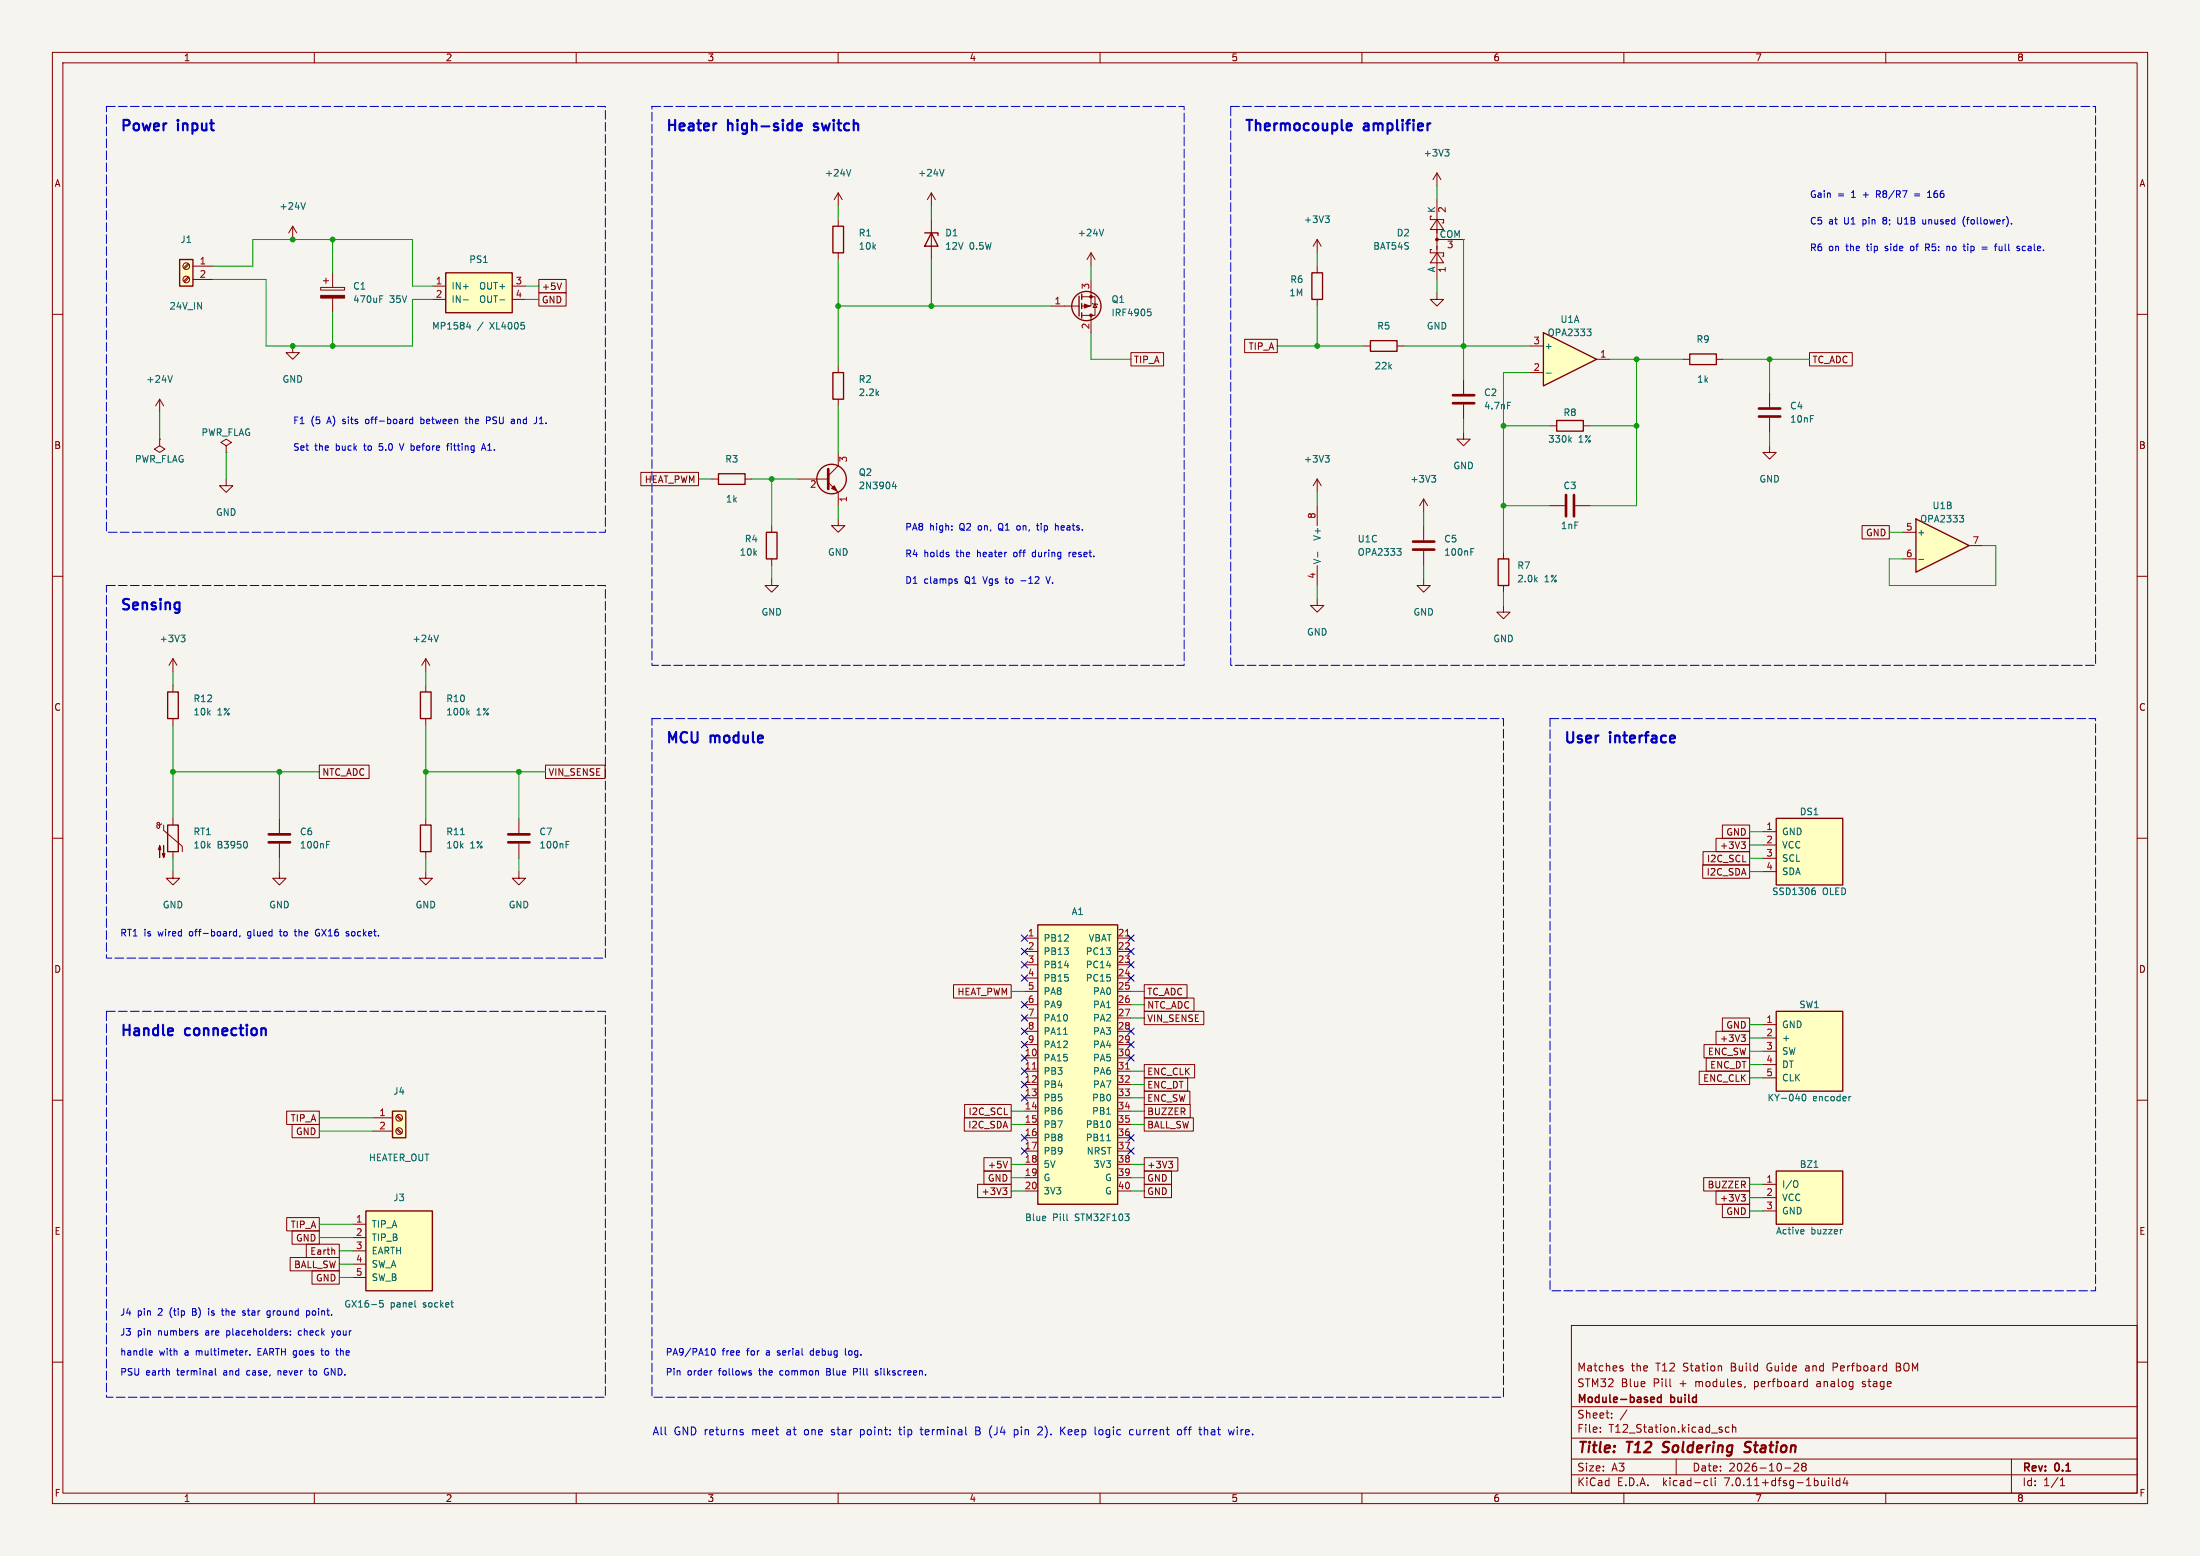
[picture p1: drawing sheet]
<svg xmlns="http://www.w3.org/2000/svg" width="420mm" height="297mm" viewBox="0 0 420 297" stroke-linecap="round" stroke-linejoin="round" font-family="sans-serif">
<path d="M0 0h420v297h-420z" fill="#f5f4ef" stroke="#f5f4ef" stroke-width=".19"/>
<g fill="none" stroke="#840000" stroke-width=".19">
<path d="M10 10h400v277h-400zM12 12h396v273h-396zM60 10v2M110 10v2M160 10v2M210 10v2M260 10v2M310 10v2M360 10v2M274.3 33l-.7 1.3M274.3 33v2.6M274.3 33l.8 1.3"/>
<path d="M10 60h2M35.9 52.8l-.8 .9M35.9 50.3l-.8 .8M36.1 53l-.9 .8M36.1 50.5l-.9 .8M36.8 50.8h3.8M36.8 53.3h3.8M55.9 43.2l-.8 1.3M55.9 43.2v2.5M55.9 43.2l.7 1.3M61.2 54.9h4.6v.5h-4.6zM61.7 53.6h1"/>
<path d="M62.2 53.1v1M63.5 52.1v2.8M63.5 56.9v2.8M408 60h2M30.5 76.2v2.5M30.5 76.2l-.8 1.3M30.5 76.2l.7 1.3M251.5 91.4l-.8 1.3M251.5 91.4v2.6M251.5 96.5v3.8M251.5 91.4l.7 1.3M271.8 95.3l-.8 1.2"/>
<path d="M271.8 95.3v2.5M271.8 95.3l.7 1.2M279.4 82.6v1.2h1.3l-1.3 1.3-1.3-1.3h1.3M295.9 81.3h1.3M302.3 81.3h1.2M337.8 85.1v1.3h1.3l-1.3 1.2-1.3-1.2h1.3M10 110h2M251.5 108v3.8M271.8 100.3v2.8M271.8 105.2v2.8M408 110h2M33 125.7v2.6"/>
<path d="M33 130.8v1.3M33 137.2v1.2M33 125.7l-.7 1.3M33 125.7l.8 1.3M81.3 125.7v2.6M81.3 130.8v1.3M81.3 137.2v1.2M81.3 125.7l-.8 1.3M81.3 125.7l.7 1.3M10 160h2M30.9 157.2l-.6 .3-.3-.1v-.3l.3-.1 .2 .2v.7l-.2 .2-.3-.1-.2-.4M31.2 157.5v1l3.6 3v1.1"/>
<path d="M33 156.2v1.3M53.3 156.2v2.8M81.3 156.2v1.3M99.1 156.2v2.8M336.5 158.8h2.6M408 160h2M33 166.4v1.2h1.3l-1.3 1.3-1.3-1.3h1.3M33 162.6v1.2M53.3 166.4v1.2h1.3l-1.3 1.3-1.2-1.3h1.2M53.3 161v2.8M81.3 166.4v1.2h1.2l-1.2 1.3-1.3-1.3h1.3M81.3 162.6v1.2"/>
<path d="M99.1 166.4v1.2h1.2l-1.2 1.3-1.3-1.3h1.3M99.1 161v2.8M336.5 161.3h2.6M336.5 163.8h2.6M336.5 166.4h2.6M336.5 195.6h2.6M336.5 198.1h2.6M10 210h2M71.1 213.4h3.8M71.1 215.9h3.8M75.7 215.6l.8 .8M75.7 213l.8 .9"/>
<path d="M75.8 215.4l.9 .8M75.8 212.9l.9 .8M336.5 200.7h2.6M336.5 203.2h2.6M336.5 205.7h2.6M408 210h2M67.3 233.7h2.5M67.3 236.2h2.5M67.3 238.8h2.5M336.5 226.1h2.6M336.5 228.6h2.6M336.5 231.1h2.6"/>
<path d="M10 260h2M67.3 241.3h2.5M67.3 243.8h2.5M300 253h108v32h-108zM408 260h2M300 278.5h108M300 274.5h108M300 268.5h108M305.5 273.2v.2M305.5 272.5v.1M307.7 270.5v.2M307.7 269.8v.1"/>
<path d="M309.4 261.2l.4 .1 .1 .2-.2 .2h-.3M309.4 260.7l.4 .1M310.6 269.1l-1.3 1.9M320 278.5v3M328.4 260.7l.3 .2v.8M330.1 272.5l-.4-.1-.3 .3 .1 .6h.6M330.7 272.5l.2-.1 .4 .1 .1 .9M330.7 271.9v1.5M333.2 264.6l-.2 .3M342.5 279.4l.6-.1 .2 .1 .1 .3-1 1.1h1M344.2 279.9l-.3-.3 .3-.3h.3l.3 .3-.3 .3M344.2 279.9l-.3 .3v.3l.3 .3h.3l.3-.3-.1-.4-.2-.2"/>
<path d="M344.2 279.9h.3M344.6 263.7l.4 .1M345 263.2v1.5M345 264.6l-.4 .1M349.9 261h.6M350.5 260.2h-.6v1.5M355.5 264.6l.2 .1M355.6 263.8v.3M362 260.9h.5M362.5 260.2h-.5v1.5h.6M384 278.5v6.5M60 285v2"/>
<path d="M110 285v2M160 285v2M210 285v2M260 285v2M300 281.5h108M310 285v2M325.6 282.6l.4 .1M326 283.5l-.4 .1M326.7 282.1v1.3l.2 .2M327.4 282.1v.1M327.4 282.6v1M340.7 280.2h1.2"/>
<path d="M349.1 282.1v.1M349.1 282.6v1M349.8 282.1v1.3l.2 .2M351.2 282.7l-.4-.1-.3 .3 .2 .6h.5M351.2 282.1v1.5M352.2 282l-.3 1.1h.9M352.6 282.6v1M360 285v2M393.3 283.6h.9M393.3 282.5l.4-.4v1.5"/>
<circle cx="35.6" cy="53.3" r=".63"/>
<circle cx="35.6" cy="50.8" r=".63"/>
<circle cx="76.2" cy="213.4" r=".63"/>
<circle cx="76.2" cy="215.9" r=".63"/>
</g>
<path d="M317.3 277.1l.3 .1M317.7 275.4l-.1 .6M334 277a.85 .85 0 0 1-1 .1M334.1 275.2l-.7 .1a.46 .46 0 0 0-.3 .5 .46 .46 0 0 0 .4 .4l.5 .1" fill="none" stroke="#840000" stroke-width=".4"/>
<path d="M315.6 266.7l.2 .3-.7 .2M315.8 267.6l-.2 .1M317.1 266.2v1.5M317.1 266.8l-.4-.1-.3 .3 .1 .6h.6" fill="none" stroke="#840000" stroke-width=".3"/>
<path d="M34.3 49.5h2.5v5.1h-2.5zM297.2 80.3h5.1v2h-5.1zM32 132.1h2v5.1h-2zM80.3 132.1h2v5.1h-2zM32 157.5h2v5.1h-2zM80.3 157.5h2v5.1h-2zM339.1 156.2h12.7v12.7h-12.7zM339.1 193h12.7v15.3h-12.7zM74.9 212.1h2.6v5.1h-2.6zM69.8 231.1h12.7v15.3h-12.7zM339.1 223.5h12.7v10.2h-12.7z" fill="none" stroke="#840000" stroke-width=".25"/>
<g fill="none" stroke="#006464" stroke-width=".19">
<path d="M58.3 38.7l-.4 1.2M275.8 28.5h.8l-.4 .5M276.4 29l.2 .2v.3l-.2 .3M72.5 57.1h.4M72.5 56.5h.6M32.9 71.7l-.4 1.3M253 86.9h.8l-.5 .5M253.5 87.4l.3 .3v.3l-.3 .2M273.3 90.7h.8l-.4 .5M273.8 91.2l.3 .3v.3l-.3 .2M299.6 83.9l.4 .5M300 83.6l-.5 .4"/>
<path d="M251.6 105.4v.9M266.7 104.7h.8l-.4 .5M267.2 105.2l.3 .2v.3l-.3 .3M280.8 105.3h.4M280.8 104.7h.6M34.5 121.2h.8l-.4 .5M35.1 121.7l.2 .3v.3l-.2 .2M83.7 121.2l-.4 1.3M89.3 136l.3 .5M89.6 135.6l-.5 .5M87.9 159.3h.7M47.1 160.7l.1 .4-.1 .6"/>
<path d="M62.3 161.2h.5M62.3 160.6h.6M108.1 161.2h.4M108.1 160.6h.6M346.1 170h.4l.1 .2-.1 .4-.4 .2M346.2 169.5h.3M344.1 209l.2-.1a.68 .68 0 0 1 .5 .6 .68 .68 0 0 1-.5 .6l-.3-.5zM353.3 209.3l-.3 .1M342.9 225.4h.1a.81 .81 0 0 1-.1 1.2M344.3 234.7l.1 .3-.6 .1M346.3 222.8h.7M351.6 234.7h.1"/>
<path d="M73.1 248.2h-.6v.6l.1-.1 .5 .1 .1 .2-.1 .4-.2 .1-.4-.1M79.3 249.4l.1 .1"/>
</g>
<path d="M269.7 104.9h4.1M269.7 103.4h4.1M51.3 159.3h4.1M97 159.3h4.1M51.3 160.8h4.1M97 160.8h4.1" fill="none" stroke="#840000" stroke-width=".51"/>
<g fill="#ffffc2" stroke="#ffffc2" stroke-width=".19">
<path d="M74.9 212.1h2.6v5.1h-2.6z"/>
<path d="M69.8 231.1h12.7v15.3h-12.7z"/>
<path d="M34.3 49.5h2.5v5.1h-2.5z"/>
<path d="M339.1 223.5h12.7v10.2h-12.7z"/>
<path d="M339.1 193h12.7v15.3h-12.7z"/>
<path d="M339.1 156.2h12.7v12.7h-12.7z"/>
</g>
<g fill="#840000" stroke="#840000" stroke-width=".19">
<path d="M30.5 161.4l.2 .8h-.5l.3-.8v2.3z"/>
<path d="M31.2 161.4v2.3l-.2-.8h.5l-.3 .8z"/>
<path d="M61.2 56.4h4.6v.5h-4.6z"/>
</g>
<path d="M294.6 63.5l10.2 5.1-10.2 5.1z" fill="#ffffc2"/>
<path d="M159 43.2h2v5.1h-2zM294.6 63.5l10.2 5.1-10.2 5.1zM322.6 67.6h5.1v2h-5.1z" fill="none" stroke="#840000" stroke-width=".25"/>
<g fill="none" stroke="#840000" stroke-width=".19">
<path d="M160 41.9v1.3M160 48.3v1.2M292.1 71.1h2.5M292.1 66h2.5M304.8 68.6h2.5M321.3 68.6h1.3M327.7 68.6h1.2M337.8 74.9v2.8M337.8 79.8v2.8M295.9 96.5h2.8M300.7 96.5h2.8M251.5 114.3v1.3h1.2l-1.2 1.2-1.3-1.2h1.3"/>
<path d="M271.8 110.5v1.3h1.2l-1.2 1.2-1.3-1.2h1.3M287 115.6v1.2h1.3l-1.3 1.3-1.3-1.3h1.3"/>
</g>
<path d="M295.2 71.2h.9M303 62.8h.7l-.4 .5M303.5 63.3l.2 .2v.3l-.2 .3" fill="none" stroke="#006464" stroke-width=".19"/>
<path d="M335.8 79.5h4.1M335.8 78h4.1M299 94.5v4.1M300.5 94.5v4.1" fill="none" stroke="#840000" stroke-width=".51"/>
<path d="M365.8 99.1l10.1 5-10.1 5.1z" fill="#ffffc2"/>
<g fill="none" stroke="#840000" stroke-width=".25">
<path d="M85.1 52.1h12.7v7.6h-12.7zM176.5 44.5h2.6v.5M177.8 44.5l1.3 2.5h-2.6zM206 56.5v3.8M206.5 56.1v1.1M206.5 57.9v1M206.5 59.7v1M250.4 52.1h2.1v5.1h-2.1zM159 71.1h2v5.1h-2zM261.6 65h5.1v2.1h-5.1zM137.2 90.4h5v2.1h-5zM365.8 99.1l10.1 5-10.1 5.1z"/>
<path d="M146.3 101.6h2v5.1h-2zM286 106.7h2v5.1h-2zM198.1 176.5h15.3v53.4h-15.3z"/>
<circle cx="207.4" cy="58.4" r="2.79"/>
<circle cx="158.7" cy="91.4" r="2.82"/>
</g>
<g fill="none" stroke="#840000" stroke-width=".19">
<path d="M160 36.8v2.6M160 36.8l-.7 1.3M160 36.8l.8 1.3M177.8 36.8v2.6M177.8 36.8l-.8 1.3M177.8 36.8l.8 1.3M274.3 38.1v15.2M82.5 54.6h2.6M82.5 57.2h2.6M97.8 54.6h2.5M97.8 57.2h2.5M102.9 55.9h5.2v2.5h-5.2z"/>
<path d="M102.9 53.3h5.2v2.6h-5.2zM107.2 54l-.4 1.3M177.8 41.9v7.6M200.7 58.4h5.3M206.5 56.6h2.5v3.6h-2.5M208.3 53.3v5.1h-1.8M208.3 48.3l-.8 1.2M208.3 48.3v2.5M208.3 48.3l.7 1.2M208.5 57.9l1 .3M209 58l.4 .7h-.7zM251.5 45.7v2.6"/>
<path d="M251.5 50.8v1.3M251.5 57.2v1.2M251.5 45.7l-.8 1.3M251.5 45.7l.7 1.3M273.3 47.6h-.3v.7h2.6v.6h-.3M273.3 41.3h-.3v.6h2.6v.6h-.3M274.3 55.9v1.3h1.3l-1.3 1.2-1.3-1.2h1.3M274.3 48.3l1.3 1.9h-2.6zM274.3 41.9l1.3 1.9h-2.6zM274.3 45.7h5.1M55.9 66v1.3h1.2l-1.2 1.3-1.3-1.3h1.3M160 69.9v1.2"/>
<path d="M160 76.2v1.3M208.3 60.2v3.3M215.9 67.3h6.2v2.6h-6.2zM237.6 64.8h6.2v2.5h-6.2zM260.3 66h1.3M266.7 66h1.3M279.4 72.4v2.8M279.4 77.2v2.8M345.4 67.3h8.2v2.6h-8.2zM30.5 83.8v1.3l1 .6-1 .7-1-.7 1-.6M30.5 83.8h.1M43.2 91.4v1.3h1.2l-1.2 1.3-1.3-1.3h1.3"/>
<path d="M43.2 85.1l1-.6-1-.7-1 .7 1 .6v1.3M43.2 86.4h.1M122.3 90.2h11v2.5h-11zM135.9 91.4h1.3M142.2 91.4h1.3M152.4 91.4h5.7M158.1 92.1l1.9 1.9v2.5M160 99.1v1.2h1.3l-1.3 1.3-1.3-1.3h1.3M160 86.4v2.5l-1.9 1.9M147.3 110.5v1.3h1.3l-1.3 1.2-1.3-1.2h1.3M147.3 100.3v1.3M147.3 106.7v1.3"/>
<path d="M287 105.4v1.3M287 111.8v1.2M355.5 100.3h5.2v2.6h-5.2zM363.2 101.6h2.6M363.2 106.7h2.6M375.9 104.1h2.6M61 146h9.5v2.6h-9.5zM104.1 146h11.4v2.6h-11.4zM328.8 157.5h5.2v2.5h-5.2zM195.6 179.1h2.5M213.4 179.1h2.5M325.1 165.1h8.9v2.5h-8.9z"/>
<path d="M325.1 162.6h8.9v2.5h-8.9zM327.6 160h6.4v2.6h-6.4zM332.4 160.7h.8l-.4 .5M333 161.2l.2 .2v.3l-.2 .3M182 188h11v2.5h-11zM195.6 181.6h2.5M195.6 184.2h2.5M195.6 186.7h2.5M195.6 189.2h2.5M195.6 191.8h2.5M195.6 194.3h2.5M195.6 196.9h2.5"/>
<path d="M195.6 199.4h2.5M213.4 181.6h2.5M213.4 184.2h2.5M213.4 186.7h2.5M213.4 189.2h2.5M213.4 191.8h2.5M213.4 194.3h2.5M213.4 196.9h2.5M213.4 199.4h2.5M218.4 193h11.4v2.6h-11.4zM218.4 188h8.2v2.5h-8.2zM218.4 190.5h9.5v2.5h-9.5z"/>
<path d="M325.3 199.4h8.7v2.5h-8.7zM327.6 196.8h6.4v2.6h-6.4zM328.8 194.3h5.2v2.6h-5.2zM332.4 197.5h.8l-.4 .5M333 198l.2 .2v.3l-.2 .3M54.7 212.1h6.3v2.5h-6.3zM55.8 214.6h5.2v2.6h-5.2zM184.1 213.4h8.9v2.5h-8.9zM184.1 210.8h8.9v2.6h-8.9zM195.6 201.9h2.5M195.6 204.5h2.5M195.6 207h2.5"/>
<path d="M195.6 209.6h2.5M195.6 212.1h2.5M195.6 214.6h2.5M195.6 217.2h2.5M195.6 219.7h2.5M213.4 201.9h2.5M213.4 204.5h2.5M213.4 207h2.5M213.4 209.6h2.5M213.4 212.1h2.5M213.4 214.6h2.5M213.4 217.2h2.5"/>
<path d="M213.4 219.7h2.5M218.4 203.2h9.7v2.5h-9.7zM218.4 205.7h8.3v2.6h-8.3zM218.4 208.3h8.8v2.5h-8.8zM218.4 210.8h8.8v2.6h-8.8zM218.4 213.4h9.4v2.5h-9.4zM324.4 204.5h9.6v2.5h-9.6zM325.7 201.9h8.3v2.6h-8.3zM54.7 232.4h6.3v2.6h-6.3zM55.8 234.9h5.2v2.6h-5.2zM58.5 237.5h6.3v2.5h-6.3zM63.8 238.6l.1 .8"/>
<path d="M186.6 226.1h6.4v2.5h-6.4zM187.8 223.5h5.2v2.6h-5.2zM187.8 221h5.2v2.5h-5.2zM191.4 226.7h.8l-.4 .5M192 227.2l.2 .3v.3l-.2 .2M192.3 221.7l-.4 1.2M195.6 222.2h2.5M195.6 224.8h2.5M195.6 227.3h2.5M213.4 222.2h2.5M213.4 224.8h2.5M213.4 227.3h2.5"/>
<path d="M218.4 223.5h5.2v2.6h-5.2zM218.4 221h6.5v2.5h-6.5zM218.4 226.1h5.2v2.5h-5.2zM223.1 221.7h.8l-.5 .4M223.6 222.1l.3 .3v.3l-.3 .2M325.2 224.8h8.8v2.5h-8.8zM327.6 227.3h6.4v2.6h-6.4zM328.8 229.9h5.2v2.5h-5.2zM332.4 228h.8l-.4 .5M333 228.5l.2 .2v.3l-.2 .3M55.4 240h9.4v2.6h-9.4zM59.6 242.6h5.2v2.5h-5.2z"/>
</g>
<g fill="none" stroke="#006464" stroke-width=".19">
<path d="M162.4 32.3l-.4 1.3M180.2 32.3l-.4 1.3M88.4 57.2h1M95.4 57.2h1M210.7 43.8l-.4 1.2M219.1 59h.6M219.2 59.5h.3l.3 .2-.2 .5-.4 .1M253 41.2h.8l-.5 .5M253.5 41.7l.3 .2v.3l-.3 .3M89.1 62.4h.8M89.7 62v.8M287.8 76.8h.6"/>
<path d="M170.7 92l-.3 .9h.7M171 92.4v.9M374.1 98.4h.8l-.5 .5M374.6 98.9l.3 .2v.3l-.3 .2M366.3 106.8h1M203 197.4h.8M211.3 217.7h.7M203.7 232.9l.2 .1"/>
</g>
<g fill="#ffffc2" stroke="#ffffc2" stroke-width=".19">
<path d="M198.1 176.5h15.3v53.4h-15.3z"/>
<path d="M85.1 52.1h12.7v7.6h-12.7z"/>
</g>
<path d="M214.9 178.7h.7M197.1 204.1h.7M214.9 204.1h.7" fill="none" stroke="#a90000" stroke-width=".19"/>
<g fill="#840000" stroke="#840000" stroke-width=".19">
<path d="M207 58l1 .4-1 .4z"/>
<path d="M158.7 93.2l.6-.5 .5 1z"/>
<circle cx="208.3" cy="56.6" r=".25"/>
<circle cx="208.3" cy="60.2" r=".25"/>
<circle cx="274.3" cy="45.7" r=".25"/>
</g>
<path d="M277.4 77h4M277.4 75.4h4M158.1 89.5v3.8" fill="none" stroke="#840000" stroke-width=".51"/>
<g fill="none" stroke="#0000c2" stroke-width=".19">
<path d="M365.5 37h1M365.5 37.4h1M368 37.7h.7M368 36.8l.3-.4v1.3M362.3 41.5v1l.2 .3M364.8 47.1l-.1 .1 .1 .6M367.1 41.9v.7l.3 .2M367.6 47.2h.5M367.9 47.2l.4 .6M368.1 46.6h-.5v1.2M371.7 47v.8M371.7 47.1l.3-.1 .2 .2"/>
<path d="M374.7 47h.5M375.1 47.8h.1M375.1 41.3a1.45 1.45 0 0 0 0 2M378.4 47.2h.9M378.4 47.5h.9M381.2 46.6l-.3 .2M381.6 47v.7l.4 .1M384 42.6v.2M385.2 47l.3 .1M385.2 47.4l.3 .1 .1 .2-.2 .1h-.2M386.5 47l-.3 .1-.1 .1v.5l.4 .1M78.8 79.6v1.3"/>
<path d="M80.4 79.6v1.3M88.9 79.6v1.1l.3 .2M93.5 79.7l-.6-.1v1.3M102.4 79.6v.9l-.2 .3M76.2 84.7l.5 1.2M78.8 80.1l-.4-.1-.2 .3 .1 .5h.5M80.4 80.8l.1 .1M80.5 80l-.1 .1M85.3 85.1h.4M85.7 84.7l-.3 .2v1M88.8 80h.4M91.9 85.9l.4-1.2 .4 1.2"/>
<path d="M92 85.6h.6M93.5 80.2l-.6 .1M97.8 80l.4 .2v.7M98.2 80.8l-.4 .1M98.2 80.3l-.4 .1M198 99.9v1.1l.3 .2M201.5 99.9v1.3M181.1 105.9v.3M181.7 101.1v.1M181.7 100.4v.1M182.4 110.9l.3 .1 .1 .2-.4 .1M182.4 110.5l.3 .1"/>
<path d="M194.2 100.4l-.1 .2 .1 .5M194.9 110.9h1M197.2 105.5l-.1 .2 .1 .5M197.9 100.3h.4M199.7 110.1l.4 1.2M201.5 100.5l.3-.2 .2 .2M204.1 105.4v.9M204.4 105.4l-.3 .3M45.2 177.4v1.3M45.2 177.9l-.4-.1-.2 .3 .1 .5h.5M45.8 178.6l-.1 .2M53.3 177.8h.5"/>
<path d="M53.5 177.4l.1 1.2M56.2 177.8h.4M56.3 177.4v1.1l.3 .2M60.8 178.1h.2M60.8 177.4a.61 .61 0 0 0-.6 .7 .61 .61 0 0 0 .7 .5M66.3 178.2l.3 .1v.2l-.4 .2M66.3 177.8l.3 .1M28.6 257.8l.4 .1 .1 .2-.6 .1M29 258.6l-.4 .1M37.7 254.5v.3M39.8 249.8v.1M39.8 250.2v.8"/>
<path d="M42.3 250.2h.4M42.4 249.8v1.1l.3 .1M46.8 250.3l-.3-.1-.2 .2 .5 .4M46.8 250.9l-.1 .1h-.4M46.9 257.8v.9M47.3 257.8l-.4 .3M47.7 258.5v.2M51.6 250.3l-.4-.1-.2 .2 .1 .6h.5M51.6 250.2v1l-.3 .3-.3-.1M54.5 254.4l.3 .1 .1 .2-.4 .2M54.5 254l.3 .1M55.4 254.7v.2"/>
<path d="M55.4 254.1v.1M57.2 254l-.3 .3v.3l.3 .3M58.5 250.3l.4-.1 .2 .2-.1 .6h-.5M58.5 250.2v1.3M61.2 257.8h.5M61.4 257.4v1.1l.3 .2M63.3 254l.3 .9M63.6 254.9l-.3 .4M63.9 254l-.3 .9M64.1 257.8h.5M64.3 258.5l.3 .2M136 257.5l.1-.1a.68 .68 0 0 1 .5 .6 .68 .68 0 0 1-.5 .7 .84 .84 0 0 1-.1-1.2z"/>
<path d="M154.8 257.9l-.1 .2 .1 .5M161.4 257.4v1.1l.2 .2M41.1 261.2v1.1l.2 .2M53.1 261.6v.9M53.3 261.6l-.2 .2M58.9 261.6h.5M59.1 261.2v1.1l.3 .2M62 262.2l.1 .2h.5M62.5 261.9h.2M62.5 261.2l-.4 .1-.1 .2M141.5 273.4h.3l.1 .3-.2 .2h-.3M141.5 272.9h.3"/>
<path d="M143.1 261.6l.3 .1M143.1 262.1h.3l.1 .2-.4 .2M157.8 261.8h.4M158.2 261.2h-.4v1.3h.5M163 261.9h.4M163.4 261.2h-.4v1.3M164.3 272.9v1.5M164.3 273.8l.1 .1M164.4 272.9h-.1M167.6 261.7l-.3-.1-.2 .3 .5 .3M167.6 262.3l-.2 .2-.3-.1M171.6 272.9h.5"/>
<path d="M171.8 272.4v1.3l.2 .2M175.6 272.9h.6M175.8 272.4v1.3l.4 .2M186.3 273.1h.5M186.8 273.1l.2 .1M186.9 272.4h-.6v1.5h.5M186.9 273l-.1 .1M193.6 272.9h.5l.2 .3-.1 .6h-.6M198.3 272.4h.5l.2 .4-.9 1.1h.9M202.7 273l.6 .9M203.3 272.4l-.8 .8M210.4 272.9h-.3l-.3 .3 .1 .6h.5"/>
<path d="M215.9 272.9h.4M216.3 273.8l-.4 .1M217 272.9v.8l.2 .2M224.9 272.9h.4l.3 .3-.2 .6h-.5M226 272.9h.6M226.4 272.4l-.2 .2v1.3M230 272.9h.5l.1 1M235.6 272.9l-.3 1M236.2 272.4v.1M236.2 272.9v1"/>
</g>
<path d="M136.6 23.6h.2M152.2 23.6h.6h.2l.1 .4-1 .2M152.2 24.8h.8M155.4 24.8l.1 .1M155.5 23.6v.5M257.4 23.6h.5l.1 .4-.9 .2M257.9 24.8l-.5 .1M272.9 23.6h.2" fill="none" stroke="#0000c2" stroke-width=".4"/>
<path d="M20.3 20.3h95.3v81.3h-95.3v-81.3M124.5 20.3h101.6v106.7h-101.6v-106.7M234.9 20.3h165.1v106.7h-165.1v-106.7M20.3 111.8h95.3v71.1h-95.3v-71.1M124.5 137.2h162.5v129.5h-162.5v-129.5M295.9 137.2h104.1v109.2h-104.1v-109.2M20.3 193h95.3v73.7h-95.3v-73.7" fill="none" stroke="#0000c2" stroke-width=".19" stroke-dasharray="1.7 .6"/>
<g fill="none" stroke="#009600" stroke-width=".19">
<path d="M160 39.4v2.5M177.8 39.4v2.5M274.3 35.6v2.5M40.6 53.3h10.2v12.7h27.9v-8.8h3.8M40.6 50.8h7.7v-5.1h30.4v8.9h3.8M63.5 45.7v6.4M63.5 59.7v6.3M100.3 57.2h2.6M100.3 54.6h2.6M160 58.4h40.7M160 49.5v20.4M177.8 49.5v8.9"/>
<path d="M208.3 50.8v2.5M251.5 48.3v2.5M251.5 58.4v7.6M274.3 53.3v2.6M279.4 45.7h.1M279.4 45.7v26.7M30.5 78.7v5.1M160 77.5v8.9M208.3 63.5v5.1h7.6M243.8 66h16.5M268 66h24.1M292.1 71.1h-5.1v34.3"/>
<path d="M307.3 68.6h14M312.4 68.6v27.9h-8.9M328.9 68.6h16.5M337.8 68.6v6.3M43.2 86.4v5M133.3 91.4h2.6M143.5 91.4h8.9M147.3 91.4v8.9M160 96.5v2.6M251.5 94v2.5M271.8 97.8v2.5M279.4 80v2.6"/>
<path d="M287 96.5h8.9M287 81.3h8.9M303.5 81.3h8.9M337.8 82.6v2.5M147.3 108v2.5M251.5 111.8v2.5M271.8 108v2.5M287 113v2.6M360.7 101.6h2.5M378.5 104.1h2.5v7.7h-20.3v-5.1h2.5M33 128.3v2.5M33 138.4v17.8"/>
<path d="M81.3 128.3v2.5M81.3 138.4v17.8M33 147.3h28M53.3 147.3v8.9M81.3 147.3h22.8M99.1 147.3v8.9M334 158.8h2.5M33 163.8v2.6M53.3 163.8v2.6M81.3 163.8v2.6M99.1 163.8v2.6M334 161.3h2.5"/>
<path d="M334 163.8h2.5M334 166.4h2.5M193 189.2h2.6M215.9 194.3h2.5M215.9 189.2h2.5M215.9 191.8h2.5M334 198.1h2.5M334 195.6h2.5M61 213.4h10.1M61 215.9h10.1M193 214.6h2.6M193 212.1h2.6"/>
<path d="M215.9 204.5h2.5M215.9 214.6h2.5M215.9 212.1h2.5M215.9 207h2.5M215.9 209.6h2.5M334 200.7h2.5M334 203.2h2.5M334 205.7h2.5M61 233.7h6.3M61 236.2h6.3M64.8 238.8h2.5M193 227.3h2.6"/>
<path d="M193 224.8h2.6M193 222.2h2.6M215.9 227.3h2.5M215.9 224.8h2.5M215.9 222.2h2.5M334 226.1h2.5M334 228.6h2.5M334 231.1h2.5M64.8 241.3h2.5M64.8 243.8h2.5"/>
</g>
<g fill="none" stroke="#000084" stroke-width=".19">
<path d="M195 178.5l1.2 1.2M196.2 178.5l-1.2 1.2M215.3 178.5l1.2 1.2M216.5 178.5l-1.2 1.2M195 198.8l1.2 1.2M195 181l1.2 1.2M195 183.5l1.2 1.3M195 186.1l1.2 1.2M195 196.2l1.2 1.3M195 191.2l1.2 1.2M195 193.7l1.2 1.2M196.2 198.8l-1.2 1.2"/>
<path d="M196.2 181l-1.2 1.2M196.2 183.5l-1.2 1.3M196.2 186.1l-1.2 1.2M196.2 196.2l-1.2 1.3M196.2 191.2l-1.2 1.2M196.2 193.7l-1.2 1.2M215.3 196.2l1.2 1.3M215.3 186.1l1.2 1.2M215.3 183.5l1.2 1.3M215.3 181l1.2 1.2M215.3 198.8l1.2 1.2M216.5 196.2l-1.2 1.3"/>
<path d="M216.5 186.1l-1.2 1.2M216.5 183.5l-1.2 1.3M216.5 181l-1.2 1.2M216.5 198.8l-1.2 1.2M195 208.9l1.2 1.3M195 216.6l1.2 1.2M195 219.1l1.2 1.2M195 201.3l1.2 1.2M195 203.9l1.2 1.2M195 206.4l1.2 1.2M196.2 216.6l-1.2 1.2M196.2 206.4l-1.2 1.2"/>
<path d="M196.2 203.9l-1.2 1.2M196.2 219.1l-1.2 1.2M196.2 208.9l-1.2 1.3M196.2 201.3l-1.2 1.2M215.3 219.1l1.2 1.2M215.3 216.6l1.2 1.2M215.3 201.3l1.2 1.2M216.5 219.1l-1.2 1.2M216.5 216.6l-1.2 1.2M216.5 201.3l-1.2 1.2"/>
</g>
<g fill="#009600" stroke="#009600" stroke-width=".19">
<circle cx="177.8" cy="58.4" r=".46"/>
<circle cx="251.5" cy="66" r=".46"/>
<circle cx="63.5" cy="45.7" r=".46"/>
<circle cx="55.9" cy="45.7" r=".46"/>
<circle cx="63.5" cy="66" r=".46"/>
<circle cx="33" cy="147.3" r=".46"/>
<circle cx="81.3" cy="147.3" r=".46"/>
<circle cx="99.1" cy="147.3" r=".46"/>
<circle cx="55.9" cy="66" r=".46"/>
<circle cx="160" cy="58.4" r=".46"/>
<circle cx="147.3" cy="91.4" r=".46"/>
<circle cx="53.3" cy="147.3" r=".46"/>
<circle cx="279.4" cy="66" r=".46"/>
<circle cx="287" cy="81.3" r=".46"/>
<circle cx="287" cy="96.5" r=".46"/>
<circle cx="312.4" cy="68.6" r=".46"/>
<circle cx="337.8" cy="68.6" r=".46"/>
<circle cx="312.4" cy="81.3" r=".46"/>
</g>
<g font-size="2.8" fill="#0000c2">
<text x="22.9" y="25.2">Power</text>
<text x="34" y="25.2">input</text>
<text x="127" y="25.2">Heater</text>
<text x="139" y="25.2">high-side</text>
<text x="156.3" y="25.2">switch</text>
<text x="237.5" y="25.2">Thermocouple</text>
<text x="260.5" y="25.2">amplifier</text>
<text x="22.9" y="116.6">Sensing</text>
<text x="127" y="142">MCU</text>
<text x="135.7" y="142">module</text>
<text x="298.4" y="142">User</text>
<text x="307.4" y="142">interface</text>
<text x="22.9" y="197.9">Handle</text>
<text x="35.5" y="197.9">connection</text>
</g>
<g font-size="2.8" fill="#840000">
<text x="301" y="277.9">Title:</text>
<text x="310.6" y="277.9">T12</text>
<text x="318.3" y="277.9">Soldering</text>
<text x="334.7" y="277.9">Station</text>
</g>
<g font-size="2.1" fill="#840000">
<text x="301" y="262">Matches</text>
<text x="311.4" y="262">the</text>
<text x="316.2" y="262">T12</text>
<text x="321.5" y="262">Station</text>
<text x="330.7" y="262">Build</text>
<text x="337.7" y="262">Guide</text>
<text x="345.2" y="262">and</text>
<text x="350.6" y="262">Perfboard</text>
<text x="362.8" y="262">BOM</text>
<text x="301" y="268.2">Module-based</text>
<text x="301" y="265">STM32</text>
<text x="309.4" y="265">Blue</text>
<text x="315.7" y="265">Pill</text>
<text x="319" y="268.2">build</text>
<text x="320.7" y="265">+</text>
<text x="323.9" y="265">modules,</text>
<text x="335.3" y="265">perfboard</text>
<text x="347.4" y="265">analog</text>
<text x="356.2" y="265">stage</text>
<text x="301" y="273.7">File:</text>
<text x="301" y="271">Sheet:</text>
<text x="307.1" y="273.7">T12_Station.kicad_sch</text>
<text x="301" y="281.1">Size:</text>
<text x="307.6" y="281.1">A3</text>
<text x="323" y="281.1">Date:</text>
<text x="330" y="281.1">2026-10-28</text>
<text x="386" y="281.3">Rev:</text>
<text x="392.4" y="281.3">0.1</text>
<text x="301" y="283.9">KiCad</text>
<text x="308.7" y="283.9">E.D.A.</text>
<text x="317.6" y="283.9">kicad-cli</text>
<text x="329.5" y="283.9">7.0.11+dfsg-1build4</text>
<text x="386" y="283.9">Id:</text>
<text x="390.1" y="283.9">1/1</text>
</g>
<g font-size="2.1" fill="#0000c2">
<text x="124.5" y="274.1">All</text>
<text x="128.6" y="274.1">GND returns</text>
<text x="143.7" y="274.1">meet</text>
<text x="150.4" y="274.1">at</text>
<text x="154" y="274.1">one</text>
<text x="159.3" y="274.1">star</text>
<text x="164.9" y="274.1">point:</text>
<text x="172.6" y="274.1">tip</text>
<text x="176.8" y="274.1">terminal</text>
<text x="187.4" y="274.1">B (J4</text>
<text x="195.1" y="274.1">pin</text>
<text x="199.8" y="274.1">2).</text>
<text x="204.2" y="274.1">Keep</text>
<text x="211" y="274.1">logic</text>
<text x="217.8" y="274.1">current</text>
<text x="227.1" y="274.1">off</text>
<text x="231.4" y="274.1">that</text>
<text x="237.2" y="274.1">wire.</text>
</g>
<g font-size="1.8" fill="#840000">
<text x="35" y="11.9">1</text>
<text x="85" y="11.9">2</text>
<text x="135" y="11.9">3</text>
<text x="185" y="11.9">4</text>
<text x="235" y="11.9">5</text>
<text x="285" y="11.9">6</text>
<text x="335" y="11.9">7</text>
<text x="385" y="11.9">8</text>
<text x="10.3" y="35.9">A</text>
<text x="408.3" y="35.9">A</text>
<text x="103.3" y="58.1">GND</text>
<text x="103.3" y="55.6">+5V</text>
<text x="216.4" y="69.5">TIP_A</text>
<text x="238.3" y="67">TIP_A</text>
<text x="345.9" y="69.5">TC_ADC</text>
<text x="10.3" y="85.9">B</text>
<text x="408.2" y="85.9">B</text>
<text x="123" y="92.4">HEAT_PWM</text>
<text x="356.1" y="102.6">GND</text>
<text x="10.3" y="135.9">C</text>
<text x="408.2" y="135.9">C</text>
<text x="61.4" y="148.3">NTC_ADC</text>
<text x="104.6" y="148.3">VIN_SENSE</text>
<text x="329.5" y="159.7">GND</text>
<text x="325.7" y="167.3">I2C_SDA</text>
<text x="325.8" y="164.8">I2C_SCL</text>
<text x="328.2" y="162.2">+3V3</text>
<text x="10.3" y="185.9">D</text>
<text x="408.2" y="185.9">D</text>
<text x="182.7" y="190.2">HEAT_PWM</text>
<text x="218.9" y="190.2">TC_ADC</text>
<text x="218.9" y="195.3">VIN_SENSE</text>
<text x="218.9" y="192.7">NTC_ADC</text>
<text x="329.5" y="196.5">GND</text>
<text x="326" y="201.6">ENC_SW</text>
<text x="328.2" y="199.1">+3V3</text>
<text x="218.9" y="205.4">ENC_CLK</text>
<text x="218.9" y="208">ENC_DT</text>
<text x="325" y="206.7">ENC_CLK</text>
<text x="326.4" y="204.2">ENC_DT</text>
<text x="55.4" y="214.3">TIP_A</text>
<text x="184.7" y="215.6">I2C_SDA</text>
<text x="184.8" y="213">I2C_SCL</text>
<text x="218.9" y="210.5">ENC_SW</text>
<text x="218.9" y="213">BUZZER</text>
<text x="218.9" y="215.6">BALL_SW</text>
<text x="56.4" y="216.9">GND</text>
<text x="188.5" y="225.7">GND</text>
<text x="188.5" y="223.2">+5V</text>
<text x="218.9" y="225.7">GND</text>
<text x="218.9" y="223.2">+3V3</text>
<text x="325.9" y="227">BUZZER</text>
<text x="187.3" y="228.3">+3V3</text>
<text x="218.9" y="228.3">GND</text>
<text x="328.2" y="229.6">+3V3</text>
<text x="329.5" y="232.1">GND</text>
<text x="10.3" y="235.9">E</text>
<text x="55.4" y="234.6">TIP_A</text>
<text x="56.4" y="237.2">GND</text>
<text x="59.1" y="239.7">Earth</text>
<text x="408.3" y="235.9">E</text>
<text x="56" y="242.3">BALL_SW</text>
<text x="60.2" y="244.8">GND</text>
<text x="10.3" y="285.9">F</text>
<text x="35" y="286.9">1</text>
<text x="85" y="286.9">2</text>
<text x="135" y="286.9">3</text>
<text x="185" y="286.9">4</text>
<text x="235" y="286.9">5</text>
<text x="285" y="286.9">6</text>
<text x="335" y="286.9">7</text>
<text x="385" y="286.9">8</text>
<text x="408.3" y="285.9">F</text>
</g>
<g font-size="1.8" fill="#006464">
<text x="157.4" y="33.9">+24V</text>
<text x="175.2" y="33.9">+24V</text>
<text x="271.7" y="30.1">+3V3</text>
<text x="53.2" y="40.2">+24V</text>
<text x="274.1" y="40.7" transform="rotate(-90 274.1 40.7)">K</text>
<text x="34.4" y="46.6">J1</text>
<text x="163.8" y="45.3">R1</text>
<text x="163.8" y="47.9">10k</text>
<text x="180.3" y="45.3">D1</text>
<text x="180.3" y="47.9">12V</text>
<text x="185" y="47.9">0.5W</text>
<text x="205.6" y="45.3">+24V</text>
<text x="248.8" y="42.8">+3V3</text>
<text x="262.1" y="47.9">BAT54S</text>
<text x="266.5" y="45.3">D2</text>
<text x="274.7" y="45.5">COM</text>
<text x="89.5" y="50.4">PS1</text>
<text x="274.1" y="52.1" transform="rotate(-90 274.1 52.1)">A</text>
<text x="32.3" y="59.3">24V_IN</text>
<text x="67.3" y="55.5">C1</text>
<text x="67.3" y="58">470uF</text>
<text x="74.4" y="58">35V</text>
<text x="86.1" y="55.5">IN+</text>
<text x="86.1" y="58">IN-</text>
<text x="91.4" y="55.5">OUT+</text>
<text x="91.4" y="58">OUT-</text>
<text x="212.1" y="58">Q1</text>
<text x="246" y="56.7">1M</text>
<text x="246.2" y="54.2">R6</text>
<text x="82.4" y="63.1">MP1584</text>
<text x="91.1" y="63.1">/</text>
<text x="93.6" y="63.1">XL4005</text>
<text x="212.1" y="60.6">IRF4905</text>
<text x="262.8" y="63.1">R5</text>
<text x="272.3" y="63.1">GND</text>
<text x="295.4" y="64.4">OPA2333</text>
<text x="297.8" y="61.8">U1A</text>
<text x="323.8" y="65.6">R9</text>
<text x="262.3" y="70.7">22k</text>
<text x="294.8" y="66.9">+</text>
<text x="27.8" y="73.3">+24V</text>
<text x="53.8" y="73.3">GND</text>
<text x="163.8" y="73.3">R2</text>
<text x="163.8" y="75.8">2.2k</text>
<text x="283.2" y="75.8">C2</text>
<text x="323.9" y="73.3">1k</text>
<text x="38.4" y="83.4">PWR_FLAG</text>
<text x="283.2" y="78.3">4.7nF</text>
<text x="298.4" y="79.6">R8</text>
<text x="341.6" y="78.3">C4</text>
<text x="341.6" y="80.9">10nF</text>
<text x="25.7" y="88.5">PWR_FLAG</text>
<text x="138.4" y="88.5">R3</text>
<text x="248.8" y="88.5">+3V3</text>
<text x="277.4" y="89.8">GND</text>
<text x="295.5" y="84.7">330k</text>
<text x="301.3" y="84.7">1%</text>
<text x="163.8" y="91">Q2</text>
<text x="163.8" y="93.6">2N3904</text>
<text x="269.1" y="92.3">+3V3</text>
<text x="298.4" y="93.6">C3</text>
<text x="335.8" y="92.3">GND</text>
<text x="41.1" y="98.7">GND</text>
<text x="138.5" y="96.1">1k</text>
<text x="297.9" y="101.2">1nF</text>
<text x="366.5" y="99.9">OPA2333</text>
<text x="368.8" y="97.4">U1B</text>
<text x="141.1" y="106.3">10k</text>
<text x="142.1" y="103.7">R4</text>
<text x="158" y="106.3">GND</text>
<text x="252.3" y="107.8" transform="rotate(-90 252.3 107.8)">V-</text>
<text x="252.3" y="103.3" transform="rotate(-90 252.3 103.3)">V+</text>
<text x="259.1" y="103.7">U1C</text>
<text x="259.1" y="106.3">OPA2333</text>
<text x="275.6" y="103.7">C5</text>
<text x="275.6" y="106.3">100nF</text>
<text x="365.9" y="102.5">+</text>
<text x="289.6" y="108.8">R7</text>
<text x="289.6" y="111.4">2.0k</text>
<text x="294.8" y="111.4">1%</text>
<text x="145.3" y="117.7">GND</text>
<text x="269.7" y="117.7">GND</text>
<text x="30.4" y="122.8">+3V3</text>
<text x="78.6" y="122.8">+24V</text>
<text x="249.4" y="121.5">GND</text>
<text x="285" y="122.8">GND</text>
<text x="36.8" y="134.2">R12</text>
<text x="36.8" y="136.8">10k</text>
<text x="41.5" y="136.8">1%</text>
<text x="85.1" y="136.8">100k</text>
<text x="85.1" y="134.2">R10</text>
<text x="90.9" y="136.8">1%</text>
<text x="343.5" y="155.8">DS1</text>
<text x="36.8" y="159.6">RT1</text>
<text x="57.2" y="159.6">C6</text>
<text x="85.1" y="159.6">R11</text>
<text x="102.9" y="159.6">C7</text>
<text x="340.1" y="159.6">GND</text>
<text x="36.8" y="162.2">10k</text>
<text x="41.5" y="162.2">B3950</text>
<text x="57.2" y="162.2">100nF</text>
<text x="85.1" y="162.2">10k</text>
<text x="89.7" y="162.2">1%</text>
<text x="102.9" y="162.2">100nF</text>
<text x="340.1" y="162.2">VCC</text>
<text x="340.1" y="164.7">SCL</text>
<text x="340.1" y="167.2">SDA</text>
<text x="31" y="173.6">GND</text>
<text x="51.3" y="173.6">GND</text>
<text x="79.2" y="173.6">GND</text>
<text x="97" y="173.6">GND</text>
<text x="338.2" y="171">SSD1306</text>
<text x="347.9" y="171">OLED</text>
<text x="199.1" y="179.9">PB12</text>
<text x="204.5" y="174.9">A1</text>
<text x="207.7" y="179.9">VBAT</text>
<text x="199.1" y="182.5">PB13</text>
<text x="199.1" y="185">PB14</text>
<text x="207.2" y="182.5">PC13</text>
<text x="207.2" y="185">PC14</text>
<text x="199.1" y="187.6">PB15</text>
<text x="199.1" y="190.1">PA8</text>
<text x="207.2" y="187.6">PC15</text>
<text x="208.6" y="190.1">PA0</text>
<text x="199.1" y="192.6">PA9</text>
<text x="199.1" y="195.2">PA10</text>
<text x="199.1" y="197.7">PA11</text>
<text x="208.6" y="192.6">PA1</text>
<text x="208.6" y="195.2">PA2</text>
<text x="208.6" y="197.7">PA3</text>
<text x="340.1" y="196.4">GND</text>
<text x="343.4" y="192.6">SW1</text>
<text x="199.1" y="202.8">PA15</text>
<text x="199.1" y="200.3">PA12</text>
<text x="208.6" y="200.3">PA4</text>
<text x="208.6" y="202.8">PA5</text>
<text x="340.1" y="199">+</text>
<text x="340.1" y="201.5">SW</text>
<text x="75" y="209.1">J4</text>
<text x="199.1" y="205.3">PB3</text>
<text x="199.1" y="207.9">PB4</text>
<text x="208.6" y="205.3">PA6</text>
<text x="208.6" y="207.9">PA7</text>
<text x="340.1" y="204.1">DT</text>
<text x="340.1" y="206.6">CLK</text>
<text x="199.1" y="210.4">PB5</text>
<text x="199.1" y="213">PB6</text>
<text x="199.1" y="215.5">PB7</text>
<text x="207.2" y="215.5">PB10</text>
<text x="208.4" y="210.4">PB0</text>
<text x="208.4" y="213">PB1</text>
<text x="337.3" y="210.4">KY-040</text>
<text x="346.1" y="210.4">encoder</text>
<text x="70.3" y="221.8">HEATER_OUT</text>
<text x="199.1" y="218">PB8</text>
<text x="199.1" y="220.6">PB9</text>
<text x="207.2" y="218">PB11</text>
<text x="207.4" y="220.6">NRST</text>
<text x="199.1" y="223.1">5V</text>
<text x="199.1" y="225.7">G</text>
<text x="208.6" y="223.1">3V3</text>
<text x="210.9" y="225.7">G</text>
<text x="340.1" y="226.9">I/O</text>
<text x="343.5" y="223.1">BZ1</text>
<text x="75" y="229.5">J3</text>
<text x="195.6" y="233.3">Blue</text>
<text x="199.1" y="228.2">3V3</text>
<text x="200.9" y="233.3">Pill</text>
<text x="205.3" y="233.3">STM32F103</text>
<text x="210.9" y="228.2">G</text>
<text x="340.1" y="229.5">VCC</text>
<text x="340.1" y="232">GND</text>
<text x="70.9" y="234.5">TIP_A</text>
<text x="70.9" y="237.1">TIP_B</text>
<text x="70.9" y="239.6">EARTH</text>
<text x="339" y="235.8">Active</text>
<text x="345.7" y="235.8">buzzer</text>
<text x="70.9" y="242.2">SW_A</text>
<text x="70.9" y="244.7">SW_B</text>
<text x="65.6" y="249.8">GX16-5</text>
<text x="74.5" y="249.8">panel</text>
<text x="80.9" y="249.8">socket</text>
</g>
<g font-size="1.8" fill="#a90000">
<text x="276.3" y="40.7" transform="rotate(-90 276.3 40.7)">2</text>
<text x="276.2" y="47.7">3</text>
<text x="38" y="50.5">1</text>
<text x="38" y="53.1">2</text>
<text x="276.3" y="52.1" transform="rotate(-90 276.3 52.1)">1</text>
<text x="83.1" y="54.4">1</text>
<text x="83.1" y="56.9">2</text>
<text x="98.4" y="54.4">3</text>
<text x="98.4" y="56.9">4</text>
<text x="201.2" y="58.2">1</text>
<text x="208" y="55.3" transform="rotate(-90 208 55.3)">3</text>
<text x="208" y="62.9" transform="rotate(-90 208 62.9)">2</text>
<text x="292.7" y="65.8">3</text>
<text x="292.7" y="70.9">2</text>
<text x="305.4" y="68.3">1</text>
<text x="162" y="88.3" transform="rotate(-90 162 88.3)">3</text>
<text x="154.6" y="93.4">2</text>
<text x="162" y="96" transform="rotate(-90 162 96)">1</text>
<text x="251.2" y="99.1" transform="rotate(-90 251.2 99.1)">8</text>
<text x="363.8" y="101.3">5</text>
<text x="363.8" y="106.4">6</text>
<text x="376.5" y="103.9">7</text>
<text x="251.2" y="110.6" transform="rotate(-90 251.2 110.6)">4</text>
<text x="337.1" y="158.5">1</text>
<text x="337.1" y="161">2</text>
<text x="337.1" y="163.6">3</text>
<text x="337.1" y="166.1">4</text>
<text x="196.1" y="178.8">1</text>
<text x="213.3" y="178.8">21</text>
<text x="196.1" y="181.4">2</text>
<text x="196.1" y="183.9">3</text>
<text x="213.3" y="181.4">22</text>
<text x="213.3" y="183.9">23</text>
<text x="196.1" y="186.4">4</text>
<text x="196.1" y="189">5</text>
<text x="196.1" y="191.5">6</text>
<text x="213.3" y="186.4">24</text>
<text x="213.3" y="189">25</text>
<text x="213.3" y="191.5">26</text>
<text x="196.1" y="194.1">7</text>
<text x="196.1" y="196.6">8</text>
<text x="213.3" y="194.1">27</text>
<text x="213.3" y="196.6">28</text>
<text x="337.1" y="195.3">1</text>
<text x="337.1" y="197.9">2</text>
<text x="195.5" y="201.7">10</text>
<text x="196.1" y="199.1">9</text>
<text x="213.3" y="199.1">29</text>
<text x="213.3" y="201.7">30</text>
<text x="337.1" y="200.4">3</text>
<text x="337.1" y="202.9">4</text>
<text x="195.5" y="204.2">11</text>
<text x="195.5" y="206.8">12</text>
<text x="195.5" y="209.3">13</text>
<text x="213.3" y="204.2">31</text>
<text x="213.3" y="206.8">32</text>
<text x="213.3" y="209.3">33</text>
<text x="337.1" y="205.5">5</text>
<text x="72.3" y="213.1">1</text>
<text x="72.3" y="215.6">2</text>
<text x="195.5" y="211.8">14</text>
<text x="195.5" y="214.4">15</text>
<text x="213.3" y="211.8">34</text>
<text x="213.3" y="214.4">35</text>
<text x="195.5" y="216.9">16</text>
<text x="195.5" y="219.5">17</text>
<text x="195.5" y="222">18</text>
<text x="213.3" y="216.9">36</text>
<text x="213.3" y="219.5">37</text>
<text x="213.3" y="222">38</text>
<text x="195.5" y="224.5">19</text>
<text x="195.5" y="227.1">20</text>
<text x="213.3" y="224.5">39</text>
<text x="213.3" y="227.1">40</text>
<text x="337.1" y="225.8">1</text>
<text x="67.9" y="233.4">1</text>
<text x="337.1" y="228.3">2</text>
<text x="337.1" y="230.9">3</text>
<text x="67.9" y="236">2</text>
<text x="67.9" y="238.5">3</text>
<text x="67.9" y="241">4</text>
<text x="67.9" y="243.6">5</text>
</g>
<g font-size="1.8" fill="#0000c2">
<text x="345.4" y="37.9">Gain</text>
<text x="350.8" y="37.9">=</text>
<text x="353.5" y="37.9">1</text>
<text x="355.9" y="37.9">+</text>
<text x="358.7" y="37.9">R8/R7</text>
<text x="368.9" y="37.9">166</text>
<text x="345.4" y="42.9">C5</text>
<text x="349.1" y="42.9">at</text>
<text x="352.1" y="42.9">U1</text>
<text x="355.8" y="42.9">pin</text>
<text x="359.9" y="42.9">8;</text>
<text x="362.9" y="42.9">U1B</text>
<text x="367.9" y="42.9">unused</text>
<text x="375.8" y="42.9">(follower).</text>
<text x="345.4" y="48">R6</text>
<text x="349.1" y="48">on</text>
<text x="352.6" y="48">the</text>
<text x="356.7" y="48">tip</text>
<text x="360.3" y="48">side</text>
<text x="365.4" y="48">of</text>
<text x="368.4" y="48">R5:</text>
<text x="372.7" y="48">no</text>
<text x="376.2" y="48">tip</text>
<text x="379.8" y="48">=</text>
<text x="382.5" y="48">full</text>
<text x="386.9" y="48">scale.</text>
<text x="55.9" y="81">F1</text>
<text x="59.3" y="81">(5</text>
<text x="62.6" y="81">A)</text>
<text x="65.7" y="81">sits</text>
<text x="70.2" y="81">off-board</text>
<text x="81" y="81">between</text>
<text x="89.8" y="81">the</text>
<text x="93.9" y="81">PSU</text>
<text x="98.9" y="81">and</text>
<text x="103.5" y="81">J1.</text>
<text x="55.9" y="86.1">Set</text>
<text x="60.1" y="86.1">the</text>
<text x="64.2" y="86.1">buck</text>
<text x="69.8" y="86.1">to</text>
<text x="72.8" y="86.1">5.0</text>
<text x="77" y="86.1">V before</text>
<text x="86.5" y="86.1">fitting</text>
<text x="93.3" y="86.1">A1.</text>
<text x="172.7" y="101.4">PA8</text>
<text x="177.5" y="101.4">high:</text>
<text x="183.3" y="101.4">Q2</text>
<text x="187" y="101.4">on,</text>
<text x="191.1" y="101.4">Q1</text>
<text x="194.8" y="101.4">on,</text>
<text x="198.9" y="101.4">tip</text>
<text x="202.5" y="101.4">heats.</text>
<text x="172.7" y="106.4">R4</text>
<text x="176.4" y="106.4">holds</text>
<text x="182.7" y="106.4">the</text>
<text x="186.8" y="106.4">heater</text>
<text x="194" y="106.4">off</text>
<text x="197.7" y="106.4">during</text>
<text x="204.9" y="106.4">reset.</text>
<text x="172.7" y="111.5">D1</text>
<text x="176.4" y="111.5">clamps</text>
<text x="184.3" y="111.5">Q1</text>
<text x="188" y="111.5">Vgs</text>
<text x="192.5" y="111.5">to</text>
<text x="195.5" y="111.5">-12</text>
<text x="200.7" y="111.5">V.</text>
<text x="22.9" y="178.8">RT1</text>
<text x="27.5" y="178.8">is</text>
<text x="30.3" y="178.8">wired</text>
<text x="36.4" y="178.8">off-board,</text>
<text x="47.7" y="178.8">glued</text>
<text x="54.1" y="178.8">to</text>
<text x="57.2" y="178.8">the</text>
<text x="61.3" y="178.8">GX16</text>
<text x="67.4" y="178.8">socket.</text>
<text x="22.9" y="251.2">J4</text>
<text x="26.2" y="251.2">pin</text>
<text x="30.3" y="251.2">2</text>
<text x="32.7" y="251.2">(tip</text>
<text x="37.2" y="251.2">B)</text>
<text x="40.4" y="251.2">is</text>
<text x="43.3" y="251.2">the</text>
<text x="47.4" y="251.2">star</text>
<text x="52.2" y="251.2">ground</text>
<text x="59.9" y="251.2">point.</text>
<text x="22.9" y="255">J3</text>
<text x="26.2" y="255">pin</text>
<text x="30.3" y="255">numbers</text>
<text x="39.5" y="255">are</text>
<text x="43.7" y="255">placeholders:</text>
<text x="57.6" y="255">check</text>
<text x="64.2" y="255">your</text>
<text x="22.9" y="258.8">handle</text>
<text x="22.9" y="262.6">PSU</text>
<text x="27.8" y="262.6">earth</text>
<text x="30.4" y="258.8">with</text>
<text x="33.9" y="262.6">terminal</text>
<text x="35.4" y="258.8">a</text>
<text x="37.7" y="258.8">multimeter.</text>
<text x="42.9" y="262.6">and</text>
<text x="47.6" y="262.6">case,</text>
<text x="49.7" y="258.8">EARTH goes</text>
<text x="53.7" y="262.6">never</text>
<text x="59.9" y="262.6">to</text>
<text x="62.2" y="258.8">to</text>
<text x="63" y="262.6">GND.</text>
<text x="65.3" y="258.8">the</text>
<text x="127" y="258.8">PA9/PA10</text>
<text x="127" y="262.6">Pin</text>
<text x="131.2" y="262.6">order</text>
<text x="137.3" y="262.6">follows</text>
<text x="137.8" y="258.8">free</text>
<text x="142.7" y="258.8">for</text>
<text x="145.2" y="262.6">the</text>
<text x="146.5" y="258.8">a</text>
<text x="148.9" y="258.8">serial</text>
<text x="149.3" y="262.6">common</text>
<text x="155.4" y="258.8">debug</text>
<text x="158.4" y="262.6">Blue</text>
<text x="162.2" y="258.8">log.</text>
<text x="163.8" y="262.6">Pill</text>
<text x="168.2" y="262.6">silkscreen.</text>
</g>
</svg>
